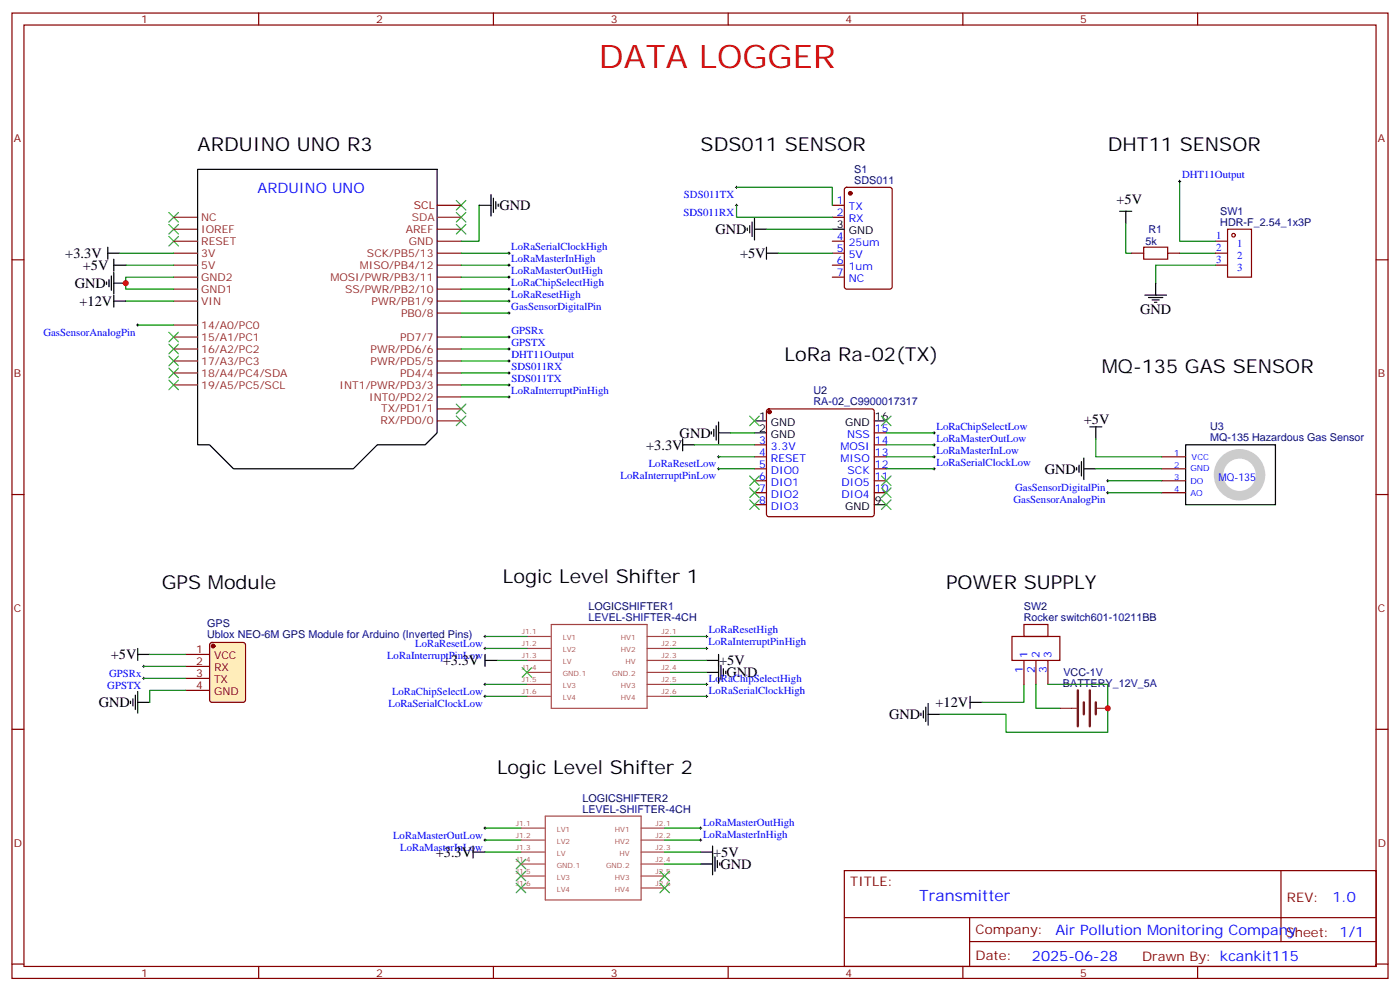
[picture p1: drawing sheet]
<svg xmlns="http://www.w3.org/2000/svg" width="412mm" height="292mm" viewBox="0 0 412 292" stroke-linecap="round" stroke-linejoin="round" font-family="sans-serif">
<g fill="none" stroke="#870000" stroke-width=".35">
<path d="M3.5 3.8h405.4v284.4h-405.4zM7.1 7.4h398.2v277.3h-398.2zM76.2 3.8v3.6M145.3 3.8v3.6M214.5 3.8v3.6M283.6 3.8v3.6M352.8 3.8v3.6M248.9 55.4l.5-.2h12.7l.7 .4v28.9l-.4 .6-13 .1-.6-.5-.1-28.8zM3.5 76.5h3.6M245.2 60.5h3.5M245.2 64h3.5M245.2 71h3.5"/>
<path d="M245.2 74.6h3.5M245.2 78.1h3.5M333.4 74.6h3.5M344 74.6h3.5M358.1 71h3.5M358.1 74.6h3.5M358.1 78.1h3.5M405.3 76.5h3.6M245.2 81.6h3.5M222.2 131h3.6M222.2 134.5h3.6M222.2 138.1h3.6"/>
<path d="M226 120.6l.5-.2h30.3l.5 .2 .2 .5v30.4l-.2 .5-.5 .2h-30.3l-.5-.2-.2-.5v-30.4zM257.5 127.5h3.6M257.5 131h3.6M257.5 134.5h3.6M257.5 138.1h3.6M342.2 134.5h7M342.2 138.1h7M3.5 145.7h3.6M222.2 141.6h3.6M222.2 145.1h3.6M222.2 148.7h3.6M257.5 141.6h3.6"/>
<path d="M257.5 145.1h3.6M342.2 141.6h7M342.2 145.1h7M405.3 145.7h3.6M298.1 187.5h14.1v7h-14.1zM301.6 183.9h7.1v3.6h-7.1zM301.6 194.5v7.1M305.2 194.5v7.1M308.7 194.5v7.1M3.5 214.8h3.6M405.3 214.8h3.6M248.7 256.4h156.6v28.3h-156.6z"/>
<path d="M377.3 256.5v20.8M248.7 270.3h156.5M285.6 277.3h119.6M285.6 270.3v14.1M3.5 284h3.6M76.2 284.7v3.5M145.3 284.7v3.5M214.5 284.7v3.5M283.6 284.7v3.5M352.8 284.7v3.5M405.3 284h3.6"/>
</g>
<g fill="none" stroke="#3c3" stroke-width=".35">
<path d="M134.4 59.1l2.8 2.8M137.2 59.1l-2.8 2.8M49.7 69.6l2.9 2.9M49.7 66.1l2.9 2.8M49.7 62.6l2.9 2.8M52.6 69.6l-2.9 2.9M52.6 66.1l-2.9 2.8M52.6 62.6l-2.9 2.8M134.4 66.1l2.8 2.8M134.4 62.6l2.8 2.8M137.2 66.1l-2.8 2.8M137.2 62.6l-2.8 2.8"/>
<path d="M49.7 97.9l2.9 2.8M52.6 97.9l-2.9 2.8M49.7 112l2.9 2.8M49.7 108.4l2.9 2.9M49.7 104.9l2.9 2.8M49.7 101.4l2.9 2.8M52.6 112l-2.9 2.8M52.6 108.4l-2.9 2.9M52.6 104.9l-2.9 2.8M52.6 101.4l-2.9 2.8M134.4 119l2.8 2.8M137.2 119l-2.8 2.8"/>
<path d="M134.4 122.6l2.8 2.8M137.2 122.6l-2.8 2.8M220.8 122.6l2.9 2.8M223.7 122.6l-2.9 2.8M259.6 122.6l2.9 2.8M262.5 122.6l-2.9 2.8M220.8 147.2l2.9 2.9M220.8 143.7l2.9 2.8M220.8 140.2l2.9 2.8M223.7 147.2l-2.9 2.9M223.7 143.7l-2.9 2.8M223.7 140.2l-2.9 2.8"/>
<path d="M259.6 140.2l2.9 2.8M259.6 143.7l2.9 2.8M259.6 147.2l2.9 2.9M262.5 140.2l-2.9 2.8M262.5 143.7l-2.9 2.8M262.5 147.2l-2.9 2.9M153.8 196.6l2.8 2.9M156.6 196.6l-2.8 2.9M152 253.1l2.9 2.8M152 256.6l2.9 2.8M154.9 253.1l-2.9 2.8M154.9 256.6l-2.9 2.8"/>
<path d="M194.4 256.6l2.8 2.8M197.2 256.6l-2.8 2.8M152 260.1l2.9 2.9M154.9 260.1l-2.9 2.9M194.4 260.1l2.8 2.9M197.2 260.1l-2.8 2.9"/>
</g>
<g fill="none" stroke="#8c2424" stroke-width=".35">
<path d="M51.2 64h7M51.2 67.5h7M51.2 71h7M51.2 74.6h7M51.2 78.1h7M128.8 67.5h7M128.8 71h7M128.8 74.6h7M128.8 78.1h7M51.2 81.6h7M51.2 85.2h7M51.2 88.7h7"/>
<path d="M51.2 95.7h7M51.2 99.3h7M128.8 81.6h7M128.8 85.2h7M128.8 88.7h7M128.8 99.3h7M128.8 92.2h7M51.2 102.8h7M51.2 106.3h7M51.2 109.9h7M51.2 113.4h7M128.8 102.8h7"/>
<path d="M128.8 106.3h7M128.8 109.9h7M128.8 113.4h7M128.8 116.9h7M128.8 120.4h7M128.8 124h7M312.2 208.6h4.9M322.8 208.6h3.5"/>
</g>
<g fill="none" stroke="#000" stroke-width=".35">
<path d="M58.2 49.9h70.6v77.6l-3.6 3.5h-14.1l-7 7.1h-35.3l-7.1-7.1h-3.5zM144.6 57.3v6.3M145.3 58.3v4.3M146 59.4v2.1M31.7 74.6h3.6M31.7 72.8v3.5M33.5 78.1h3.5M33.5 76.3v3.6M141.1 60.5h3.5M146.8 60.1v.7M220.1 67.2v.7M220.8 66.5v2.1"/>
<path d="M221.5 65.4v4.2M222.2 67.5h3.6M222.2 64.3v6.4M225.8 74.6h3.5M225.8 72.8v3.5M245.2 67.5h3.5M329.8 62.2h3.6M331.6 62.2v3.6M31.4 83v.7M32.1 82.3v2.2M32.8 81.3v4.2M33.5 80.2v6.4"/>
<path d="M33.5 86.9v3.6M33.5 83.4h3.5M33.5 88.7h3.5M337.3 86.9h6.3M338.3 87.6h4.2M339.4 88.3h2.1M340.1 89h.7M340.4 83.4v3.5M201.1 131h3.5M201.1 129.3v3.5M209.5 127.1v.7M210.3 126.4v2.2"/>
<path d="M211 125.4v4.2M211.7 127.5h3.5M211.7 124.3v6.4M222.2 124h3.6M222.2 127.5h3.6M257.5 124h3.6M317.1 137.7v.7M317.9 137v2.1M318.6 136v4.2M319.3 138.1h3.5M319.3 134.9v6.4M321 125.7h3.6"/>
<path d="M322.8 125.7v3.6M349.2 131h26.5v17.7h-26.5zM257.5 148.7h3.6M142.9 194.5h3.5M142.9 192.8v3.5M208.1 198h3.6M208.1 194.5h3.6M211.7 192.8v8.4M212.4 195.9v4.3M213.1 197v2.1M213.8 197.7v.7M271.3 210v.7"/>
<path d="M272 209.3v2.2M272.7 208.3v4.2M273.4 210.4h3.5M273.4 207.2v6.4M285.8 206.9h3.5M285.8 205.1v3.5M139.3 251h3.6M139.3 249.2v3.5M206.4 254.5h3.5M206.4 251h3.5M209.9 249.2v8.5M210.6 252.4v4.2"/>
<path d="M211.3 253.4v2.2M212 254.1v.7"/>
</g>
<path d="M128.8 60.5h7" fill="none" stroke="#900" stroke-width=".35"/>
<path d="M128.8 64h7" fill="none" stroke="#933" stroke-width=".35"/>
<g fill="none" stroke="#008700" stroke-width=".35">
<path d="M217 55.2h28.2v5.3M347.5 53.4v17.6h10.6M35.3 74.6h15.9M37 78.1h14.2M135.8 78.1h14.1M135.8 74.6h14.1M141.1 60.5v10.5h-5.3M217 60.5v3.5h28.2M225.8 67.5h19.4M229.3 74.6h15.9M331.6 65.8v8.8h1.8M347.5 74.6h10.6"/>
<path d="M358.1 78.1h-17.7v5.3M37 88.7h14.2M40.6 95.7h10.6M51.2 81.6h-14.2v3.6h14.2M135.8 81.6h14.1M135.8 85.2h14.1M135.8 88.7h14.1M135.8 92.2h14.1M135.8 116.9h14.1M135.8 113.4h14.1M135.8 109.9h14.1M135.8 106.3h14.1"/>
<path d="M204.6 131h17.6M211.7 134.5h10.5M211.7 138.1h10.5M215.2 127.5h7M261.1 127.5h14.1M261.1 131h14.1M261.1 134.5h14.1M261.1 138.1h14.1M322.8 129.3v5.2h19.4M322.8 138.1h19.4M326.3 141.6h15.9M326.3 145.1h15.9"/>
<path d="M142.9 187.5h12.3M142.9 191h12.3M146.4 194.5h8.8M197.6 187.5h10.5M197.6 191h10.5M197.6 194.5h10.5M197.6 198h10.5M142.9 201.6h12.3M142.9 205.1h12.3M197.6 201.6h10.5M197.6 205.1h10.5M301.6 201.6v5.3h-12.3"/>
<path d="M305.2 201.6v7h7M308.7 201.6h17.6v14.1h-30v-5.3h-19.4M142.9 243.9h10.6M142.9 247.4h10.6M142.9 251h10.6M195.8 254.5h10.6M195.8 243.9h10.6M195.8 247.4h10.6M195.8 251h10.6"/>
</g>
<g fill="#870000" stroke="#870000" stroke-width=".35">
<circle cx="250.5" cy="56.9" r=".53"/>
<circle cx="226.7" cy="121.3" r=".53"/>
</g>
<g fill="none" stroke="#000" stroke-width=".29">
<path d="M216.6 55.2h.7M217 54.8v.7M347.1 53.4h.7M347.5 53.1v.7M149.6 78.1h.7M149.6 74.6h.7M149.9 74.2v.7M149.9 77.8v.7M216.6 60.5h.7M217 60.1v.7M40.2 95.7h.7M40.6 95.4v.7"/>
<path d="M149.6 88.7h.7M149.6 85.2h.7M149.6 81.6h.7M149.6 92.2h.7M149.9 81.3v.7M149.9 84.8v.7M149.9 88.3v.7M149.9 91.9v.7M149.6 113.4h.7M149.6 109.9h.7M149.6 106.3h.7M149.6 116.9h.7"/>
<path d="M149.9 106v.7M149.9 109.5v.7M149.9 113v.7M149.9 116.6v.7M211.3 134.5h.7M211.3 138.1h.7M211.7 134.2v.7M211.7 137.7v.7M274.8 134.5h.7M274.8 138.1h.7M274.8 127.5h.7M274.8 131h.7"/>
<path d="M275.2 127.1v.7M275.2 130.7v.7M275.2 134.2v.7M275.2 137.7v.7M326 141.6h.7M326 145.1h.7M326.3 141.3v.7M326.3 144.8v.7M142.5 187.5h.7M142.5 191h.7M142.9 187.1v.7M142.9 190.6v.7"/>
<path d="M207.8 187.5h.7M207.8 191h.7M208.1 187.1v.7M208.1 190.6v.7M142.5 201.6h.7M142.5 205.1h.7M142.9 201.2v.7M142.9 204.8v.7M207.8 201.6h.7M207.8 205.1h.7M208.1 201.2v.7M208.1 204.8v.7"/>
<path d="M142.5 243.9h.7M142.5 247.4h.7M142.9 243.6v.7M142.9 247.1v.7M206 243.9h.7M206 247.4h.7M206.4 243.6v.7M206.4 247.1v.7"/>
</g>
<g fill="none" stroke="#a10000" stroke-width=".35">
<path d="M336.9 72.8h7.1v3.5h-7.1zM361.6 67.5h7.1v14.1h-7.1z"/>
<circle cx="363.4" cy="69.3" r=".53"/>
</g>
<circle cx="365.1" cy="139.8" r="6.2" fill="none" stroke="#ccc" stroke-width="2.8"/>
<path d="M317.5 203.3v10.6M319.3 206.9v3.5M321 203.3v10.6M322.8 206.9v3.5" fill="none" stroke="#8c2424" stroke-width=".71"/>
<g fill="none" stroke="#a64a4a" stroke-width=".35">
<path d="M155.2 198h7M155.2 194.5h7M155.2 191h7M155.2 187.5h7M162.4 183.9h28.2v24.7h-28.2zM190.6 198h7M190.6 194.5h7M190.6 191h7M190.6 187.5h7M155.2 201.6h7M155.2 205.1h7M190.6 201.6h7"/>
<path d="M190.6 205.1h7M153.5 258h6.9M153.5 254.5h6.9M153.5 251h6.9M153.5 247.4h6.9M153.5 243.9h6.9M160.6 240.4h28.2v24.7h-28.2zM188.8 258h7M188.8 254.5h7M188.8 251h7M188.8 247.4h7M188.8 243.9h7"/>
<path d="M153.5 261.5h6.9M188.8 261.5h7"/>
</g>
<path d="M62 189.4l.4-.2h9.2l.7 .5v16.5l-.4 .6-9.5 .1-.6-.5-.1-16.5z" fill="#ffedba" stroke="#870000" stroke-width=".35"/>
<circle cx="62.8" cy="190.3" r=".53" fill="#870000" stroke="#870000" stroke-width=".35"/>
<path d="M54.7 192.8h7M54.7 196.3h7M54.7 199.8h7M54.7 203.3h7" fill="none" stroke="#870000" stroke-width=".35"/>
<path d="M40.6 192.8h3.5M40.6 191v3.5M38.5 206.5v.7M39.2 205.8v2.1M39.9 204.8v4.2M40.6 203.7v6.3M40.6 206.9h3.5" fill="none" stroke="#000" stroke-width=".35"/>
<path d="M135.8 99.3h14.1M135.8 102.8h14.1M42.3 196.3h12.4M42.3 199.8h12.4M44.1 192.8h10.6M54.7 203.3h-10.6v3.6" fill="none" stroke="#008700" stroke-width=".35"/>
<path d="M149.6 99.3h.7M149.9 98.9v.7M149.6 102.8h.7M149.9 102.4v.8M42 196.3h.7M42 199.8h.7M42.3 195.9v.7M42.3 199.5v.7" fill="none" stroke="#000" stroke-width=".29"/>
<g fill="#c00">
<circle cx="37" cy="83.4" r=".88"/>
<circle cx="326.3" cy="208.6" r=".88"/>
</g>
<text font-size="9.5" fill="#f00" x="176.4" y="19.9">DATA LOGGER</text>
<g font-size="5.6">
<text x="58.2" y="44.6">ARDUINO UNO R3</text>
<text x="206.4" y="44.6">SDS011 SENSOR</text>
<text x="326.3" y="44.6">DHT11 SENSOR</text>
<text x="231.1" y="106.3">LoRa Ra-02(TX)</text>
<text x="324.6" y="109.9">MQ-135 GAS SENSOR</text>
<text x="47.6" y="173.4">GPS Module</text>
<text x="148.2" y="171.6">Logic Level Shifter 1</text>
<text x="278.7" y="173.4">POWER SUPPLY</text>
<text x="146.4" y="228">Logic Level Shifter 2</text>
</g>
<text font-size="4.6" fill="#00f" x="270.8" y="265.5">Transmitter</text>
<g font-size="4.2" fill="#00f">
<text x="75.9" y="56.9">ARDUINO UNO</text>
<text x="392.5" y="265.7">1.0</text>
<text x="310.9" y="275.3">Air Pollution Monitoring Company</text>
<text x="304" y="283.1">2025-06-28</text>
</g>
<g font-size="4.2">
<text x="147.1" y="61.9">GND</text>
<text x="328.9" y="60.2">+5V</text>
<text x="210.8" y="69">GND</text>
<text x="19.2" y="76">+3.3V</text>
<text x="218" y="76.1">+5V</text>
<text x="24.4" y="79.5">+5V</text>
<text x="22" y="84.8">GND</text>
<text x="23.4" y="90.1">+12V</text>
<text x="335.8" y="92.6">GND</text>
<text x="319.3" y="125">+5V</text>
<text x="200.2" y="129">GND</text>
<text x="190.3" y="132.4">+3.3V</text>
<text x="307.8" y="139.6">GND</text>
<text x="32.7" y="194.2">+5V</text>
<text x="130.5" y="195.9">+3.3V</text>
<text x="211.8" y="195.9">+5V</text>
<text x="214" y="199.5">GND</text>
<text x="29.1" y="208.3">GND</text>
<text x="275.5" y="208.3">+12V</text>
<text x="261.9" y="211.8">GND</text>
<text x="128.4" y="252.4">+3.3V</text>
<text x="210.1" y="252.4">+5V</text>
<text x="212.2" y="255.9">GND</text>
</g>
<g font-size="3.9" fill="#800">
<text x="250.5" y="261">TITLE:</text>
<text x="379.1" y="265.7">REV:</text>
<text x="287.4" y="275.2">Company:</text>
<text x="378.7" y="275.8">Sheet: 1/1</text>
<text x="287.4" y="282.9">Date:</text>
<text x="336.4" y="283">Drawn By: kcankit115</text>
</g>
<g font-size="3.2" fill="#800">
<text x="41.6" y="6.8">1</text>
<text x="110.8" y="6.8">2</text>
<text x="179.9" y="6.8">3</text>
<text x="249.1" y="6.8">4</text>
<text x="318.2" y="6.8">5</text>
<text x="4.1" y="41.9">A</text>
<text x="405.9" y="41.9">A</text>
<text x="4.1" y="111.1">B</text>
<text x="405.9" y="111.1">B</text>
<text x="4.1" y="180.2">C</text>
<text x="405.9" y="180.2">C</text>
<text x="57.8" y="192.4">1</text>
<text x="57.8" y="195.9">2</text>
<text x="63" y="194.2">VCC</text>
<text x="63" y="197.7">RX</text>
<text x="57.8" y="199.5">3</text>
<text x="57.8" y="203">4</text>
<text x="63" y="201.2">TX</text>
<text x="63" y="204.8">GND</text>
<text x="4.1" y="249.4">D</text>
<text x="405.9" y="249.4">D</text>
<text x="41.6" y="287.7">1</text>
<text x="110.8" y="287.7">2</text>
<text x="179.9" y="287.7">3</text>
<text x="249.1" y="287.7">4</text>
<text x="318.2" y="287.7">5</text>
</g>
<g font-size="3.2" fill="#000080">
<text x="251.6" y="51.1">S1</text>
<text x="251.6" y="54.1">SDS011</text>
<text x="359.4" y="63.4">SW1</text>
<text x="338.3" y="68.6">R1</text>
<text x="359.4" y="66.5">HDR-F_2.54_1x3P</text>
<text x="337.5" y="72.2">5k</text>
<text x="239.6" y="119.2">RA-02_C9900017317</text>
<text x="239.6" y="116.1">U2</text>
<text x="356.5" y="130">MQ-135 Hazardous Gas Sensor</text>
<text x="356.5" y="126.7">U3</text>
<text x="173.3" y="179.8">LOGICSHIFTER1</text>
<text x="301.6" y="179.7">SW2</text>
<text x="61" y="184.7">GPS</text>
<text x="173.3" y="182.9">LEVEL-SHIFTER-4CH</text>
<text x="301.6" y="182.9">Rocker switch601-10211BB</text>
<text x="61" y="188">Ublox NEO-6M GPS Module for Arduino (Inverted Pins)</text>
<text x="313.1" y="202.3">BATTERY_12V_5A</text>
<text x="313.3" y="199.1">VCC-1V</text>
<text x="171.6" y="239.3">LEVEL-SHIFTER-4CH</text>
<text x="171.6" y="236.3">LOGICSHIFTER2</text>
</g>
<g font-size="3.2" fill="#00f">
<text x="348.2" y="52.5">DHT11Output</text>
<text x="201.5" y="58.3">SDS011TX</text>
<text x="201.3" y="63.5">SDS011RX</text>
<text x="246.5" y="60.1">1</text>
<text x="246.5" y="63.6">2</text>
<text x="250" y="61.9">TX</text>
<text x="250" y="65.4">RX</text>
<text x="246.5" y="70.7">4</text>
<text x="358.2" y="70.3">1</text>
<text x="150.6" y="77.2">LoRaMasterInHigh</text>
<text x="150.6" y="73.7">LoRaSerialClockHigh</text>
<text x="246.5" y="74.2">5</text>
<text x="246.5" y="77.8">6</text>
<text x="250" y="72.5">25um</text>
<text x="250" y="76">5V</text>
<text x="358.2" y="73.9">2</text>
<text x="358.2" y="77.4">3</text>
<text x="364.4" y="72.6">1</text>
<text x="364.4" y="76.2">2</text>
<text x="150.6" y="80.8">LoRaMasterOutHigh</text>
<text x="246.5" y="81.3">7</text>
<text x="250" y="79.5">1um</text>
<text x="250" y="83">NC</text>
<text x="364.4" y="79.7">3</text>
<text x="150.6" y="87.8">LoRaResetHigh</text>
<text x="150.6" y="84.3">LoRaChipSelectHigh</text>
<text x="150.6" y="91.3">GasSensorDigitalPin</text>
<text x="12.8" y="98.8">GasSensorAnalogPin</text>
<text x="150.6" y="98.4">GPSRx</text>
<text x="150.7" y="101.9">GPSTX</text>
<text x="150.6" y="105.4">DHT11Output</text>
<text x="150.6" y="112.5">SDS011TX</text>
<text x="150.6" y="109">SDS011RX</text>
<text x="150.6" y="116">LoRaInterruptPinHigh</text>
<text x="223.6" y="130.7">3</text>
<text x="249.5" y="128.9">NSS</text>
<text x="257.7" y="127.1">15</text>
<text x="257.7" y="130.7">14</text>
<text x="275.8" y="126.6">LoRaChipSelectLow</text>
<text x="275.8" y="130.1">LoRaMasterOutLow</text>
<text x="191.1" y="137.7">LoRaResetLow</text>
<text x="223.6" y="137.7">5</text>
<text x="223.6" y="134.2">4</text>
<text x="227.1" y="136">RESET</text>
<text x="227.1" y="132.4">3.3V</text>
<text x="247.5" y="132.4">MOSI</text>
<text x="247.5" y="136">MISO</text>
<text x="257.7" y="134.2">13</text>
<text x="257.7" y="137.7">12</text>
<text x="275.8" y="133.7">LoRaMasterInLow</text>
<text x="275.8" y="137.2">LoRaSerialClockLow</text>
<text x="182.8" y="141.2">LoRaInterruptPinLow</text>
<text x="223.6" y="141.3">6</text>
<text x="227.1" y="143">DIO1</text>
<text x="227.1" y="139.5">DIO0</text>
<text x="247.9" y="143">DIO5</text>
<text x="249.6" y="139.5">SCK</text>
<text x="257.7" y="141.3">11</text>
<text x="359" y="141.7">MQ-135</text>
<text x="223.6" y="148.3">8</text>
<text x="223.6" y="144.8">7</text>
<text x="227.1" y="146.5">DIO2</text>
<text x="247.9" y="146.5">DIO4</text>
<text x="257.7" y="144.8">10</text>
<text x="298.5" y="148.2">GasSensorAnalogPin</text>
<text x="299" y="144.7">GasSensorDigitalPin</text>
<text x="227.1" y="150.1">DIO3</text>
<text x="122.3" y="190.6">LoRaResetLow</text>
<text x="208.7" y="190.1">LoRaInterruptPinHigh</text>
<text x="208.8" y="186.5">LoRaResetHigh</text>
<text x="114" y="194.1">LoRaInterruptPinLow</text>
<text x="302.7" y="193.8" transform="rotate(-90 302.7 193.8)">1</text>
<text x="306.2" y="193.8" transform="rotate(-90 306.2 193.8)">2</text>
<text x="309.7" y="193.8" transform="rotate(-90 309.7 193.8)">3</text>
<text x="31.6" y="202.9">GPSTX</text>
<text x="32.2" y="199.4">GPSRx</text>
<text x="208.8" y="200.9">LoRaChipSelectHigh</text>
<text x="301.3" y="198.3" transform="rotate(-90 301.3 198.3)">1</text>
<text x="304.8" y="198.3" transform="rotate(-90 304.8 198.3)">2</text>
<text x="308.3" y="198.3" transform="rotate(-90 308.3 198.3)">3</text>
<text x="114.4" y="208.2">LoRaSerialClockLow</text>
<text x="115.5" y="204.7">LoRaChipSelectLow</text>
<text x="208.8" y="204.4">LoRaSerialClockHigh</text>
<text x="207.1" y="243.3">LoRaMasterOutHigh</text>
<text x="115.8" y="247">LoRaMasterOutLow</text>
<text x="117.9" y="250.5">LoRaMasterInLow</text>
<text x="207.1" y="246.8">LoRaMasterInHigh</text>
</g>
<g font-size="3.2" fill="#8d2323">
<text x="59.3" y="65.1">NC</text>
<text x="59.3" y="68.6">IOREF</text>
<text x="119.5" y="68.6">AREF</text>
<text x="59.3" y="72.1">RESET</text>
<text x="59.3" y="75.6">3V</text>
<text x="108.1" y="75.6">SCK/PB5/13</text>
<text x="120.4" y="72.1">GND</text>
<text x="59.3" y="79.2">5V</text>
<text x="59.3" y="82.7">GND2</text>
<text x="97.3" y="82.7">MOSI/PWR/PB3/11</text>
<text x="106" y="79.2">MISO/PB4/12</text>
<text x="59.3" y="86.2">GND1</text>
<text x="59.3" y="89.7">VIN</text>
<text x="101.6" y="86.2">SS/PWR/PB2/10</text>
<text x="109.4" y="89.7">PWR/PB1/9</text>
<text x="118.1" y="93.3">PB0/8</text>
<text x="59.3" y="96.8">14/A0/PC0</text>
<text x="59.3" y="100.3">15/A1/PC1</text>
<text x="117.9" y="100.3">PD7/7</text>
<text x="59.3" y="103.9">16/A2/PC2</text>
<text x="59.3" y="107.4">17/A3/PC3</text>
<text x="109.2" y="103.9">PWR/PD6/6</text>
<text x="109.2" y="107.4">PWR/PD5/5</text>
<text x="59.3" y="110.9">18/A4/PC4/SDA</text>
<text x="117.9" y="110.9">PD4/4</text>
<text x="59.3" y="114.4">19/A5/PC5/SCL</text>
<text x="100.1" y="114.4">INT1/PWR/PD3/3</text>
<text x="108.8" y="118">INT0/PD2/2</text>
<text x="112" y="125">RX/PD0/0</text>
<text x="112.3" y="121.5">TX/PD1/1</text>
</g>
<text font-size="3.2" fill="#933" x="121.3" y="65.1">SDA</text>
<text font-size="3.2" fill="#900" x="121.9" y="61.5">SCL</text>
<g font-size="3.2">
<text x="246.5" y="67.2">3</text>
<text x="250" y="68.9">GND</text>
<text x="223.6" y="123.6">1</text>
<text x="227.1" y="125.4">GND</text>
<text x="248.9" y="125.4">GND</text>
<text x="257.7" y="123.6">16</text>
<text x="223.6" y="127.1">2</text>
<text x="227.1" y="128.9">GND</text>
<text x="257.7" y="148.3">9</text>
<text x="248.9" y="150.1">GND</text>
</g>
<g font-size="2.5" fill="#00f">
<text x="345.9" y="134.2">1</text>
<text x="345.9" y="137.7">2</text>
<text x="351" y="135.6">VCC</text>
<text x="345.9" y="141.3">3</text>
<text x="350.7" y="138.8">GND</text>
<text x="350.7" y="142.7">DO</text>
<text x="345.9" y="144.8">4</text>
<text x="350.7" y="146.2">AO</text>
</g>
<g font-size="2.1" fill="#a54b4b">
<text x="153.7" y="190.3">J1.2</text>
<text x="153.7" y="186.8">J1.1</text>
<text x="165.7" y="188.5">LV1</text>
<text x="182.9" y="188.5">HV1</text>
<text x="194.9" y="190.3">J2.2</text>
<text x="194.9" y="186.8">J2.1</text>
<text x="153.7" y="197.4">J1.4</text>
<text x="153.7" y="193.8">J1.3</text>
<text x="165.7" y="195.6">LV</text>
<text x="165.7" y="192">LV2</text>
<text x="182.9" y="192">HV2</text>
<text x="184.2" y="195.6">HV</text>
<text x="194.9" y="197.4">J2.4</text>
<text x="194.9" y="193.8">J2.3</text>
<text x="153.7" y="200.9">J1.5</text>
<text x="165.7" y="202.6">LV3</text>
<text x="165.7" y="199.1">GND.1</text>
<text x="180.3" y="199.1">GND.2</text>
<text x="182.9" y="202.6">HV3</text>
<text x="194.9" y="200.9">J2.5</text>
<text x="153.7" y="204.4">J1.6</text>
<text x="165.7" y="206.1">LV4</text>
<text x="182.9" y="206.1">HV4</text>
<text x="194.9" y="204.4">J2.6</text>
<text x="151.9" y="243.2">J1.1</text>
<text x="164" y="245">LV1</text>
<text x="181.1" y="245">HV1</text>
<text x="193.1" y="243.2">J2.1</text>
<text x="151.9" y="250.3">J1.3</text>
<text x="151.9" y="246.7">J1.2</text>
<text x="164" y="248.5">LV2</text>
<text x="181.1" y="248.5">HV2</text>
<text x="193.1" y="250.3">J2.3</text>
<text x="193.1" y="246.7">J2.2</text>
<text x="151.9" y="257.3">J1.5</text>
<text x="151.9" y="253.8">J1.4</text>
<text x="164" y="255.5">GND.1</text>
<text x="164" y="252">LV</text>
<text x="178.5" y="255.5">GND.2</text>
<text x="182.5" y="252">HV</text>
<text x="193.1" y="257.3">J2.5</text>
<text x="193.1" y="253.8">J2.4</text>
<text x="151.9" y="260.9">J1.6</text>
<text x="164" y="259.1">LV3</text>
<text x="164" y="262.6">LV4</text>
<text x="181.1" y="262.6">HV4</text>
<text x="181.1" y="259.1">HV3</text>
<text x="193.1" y="260.9">J2.6</text>
</g>
</svg>
